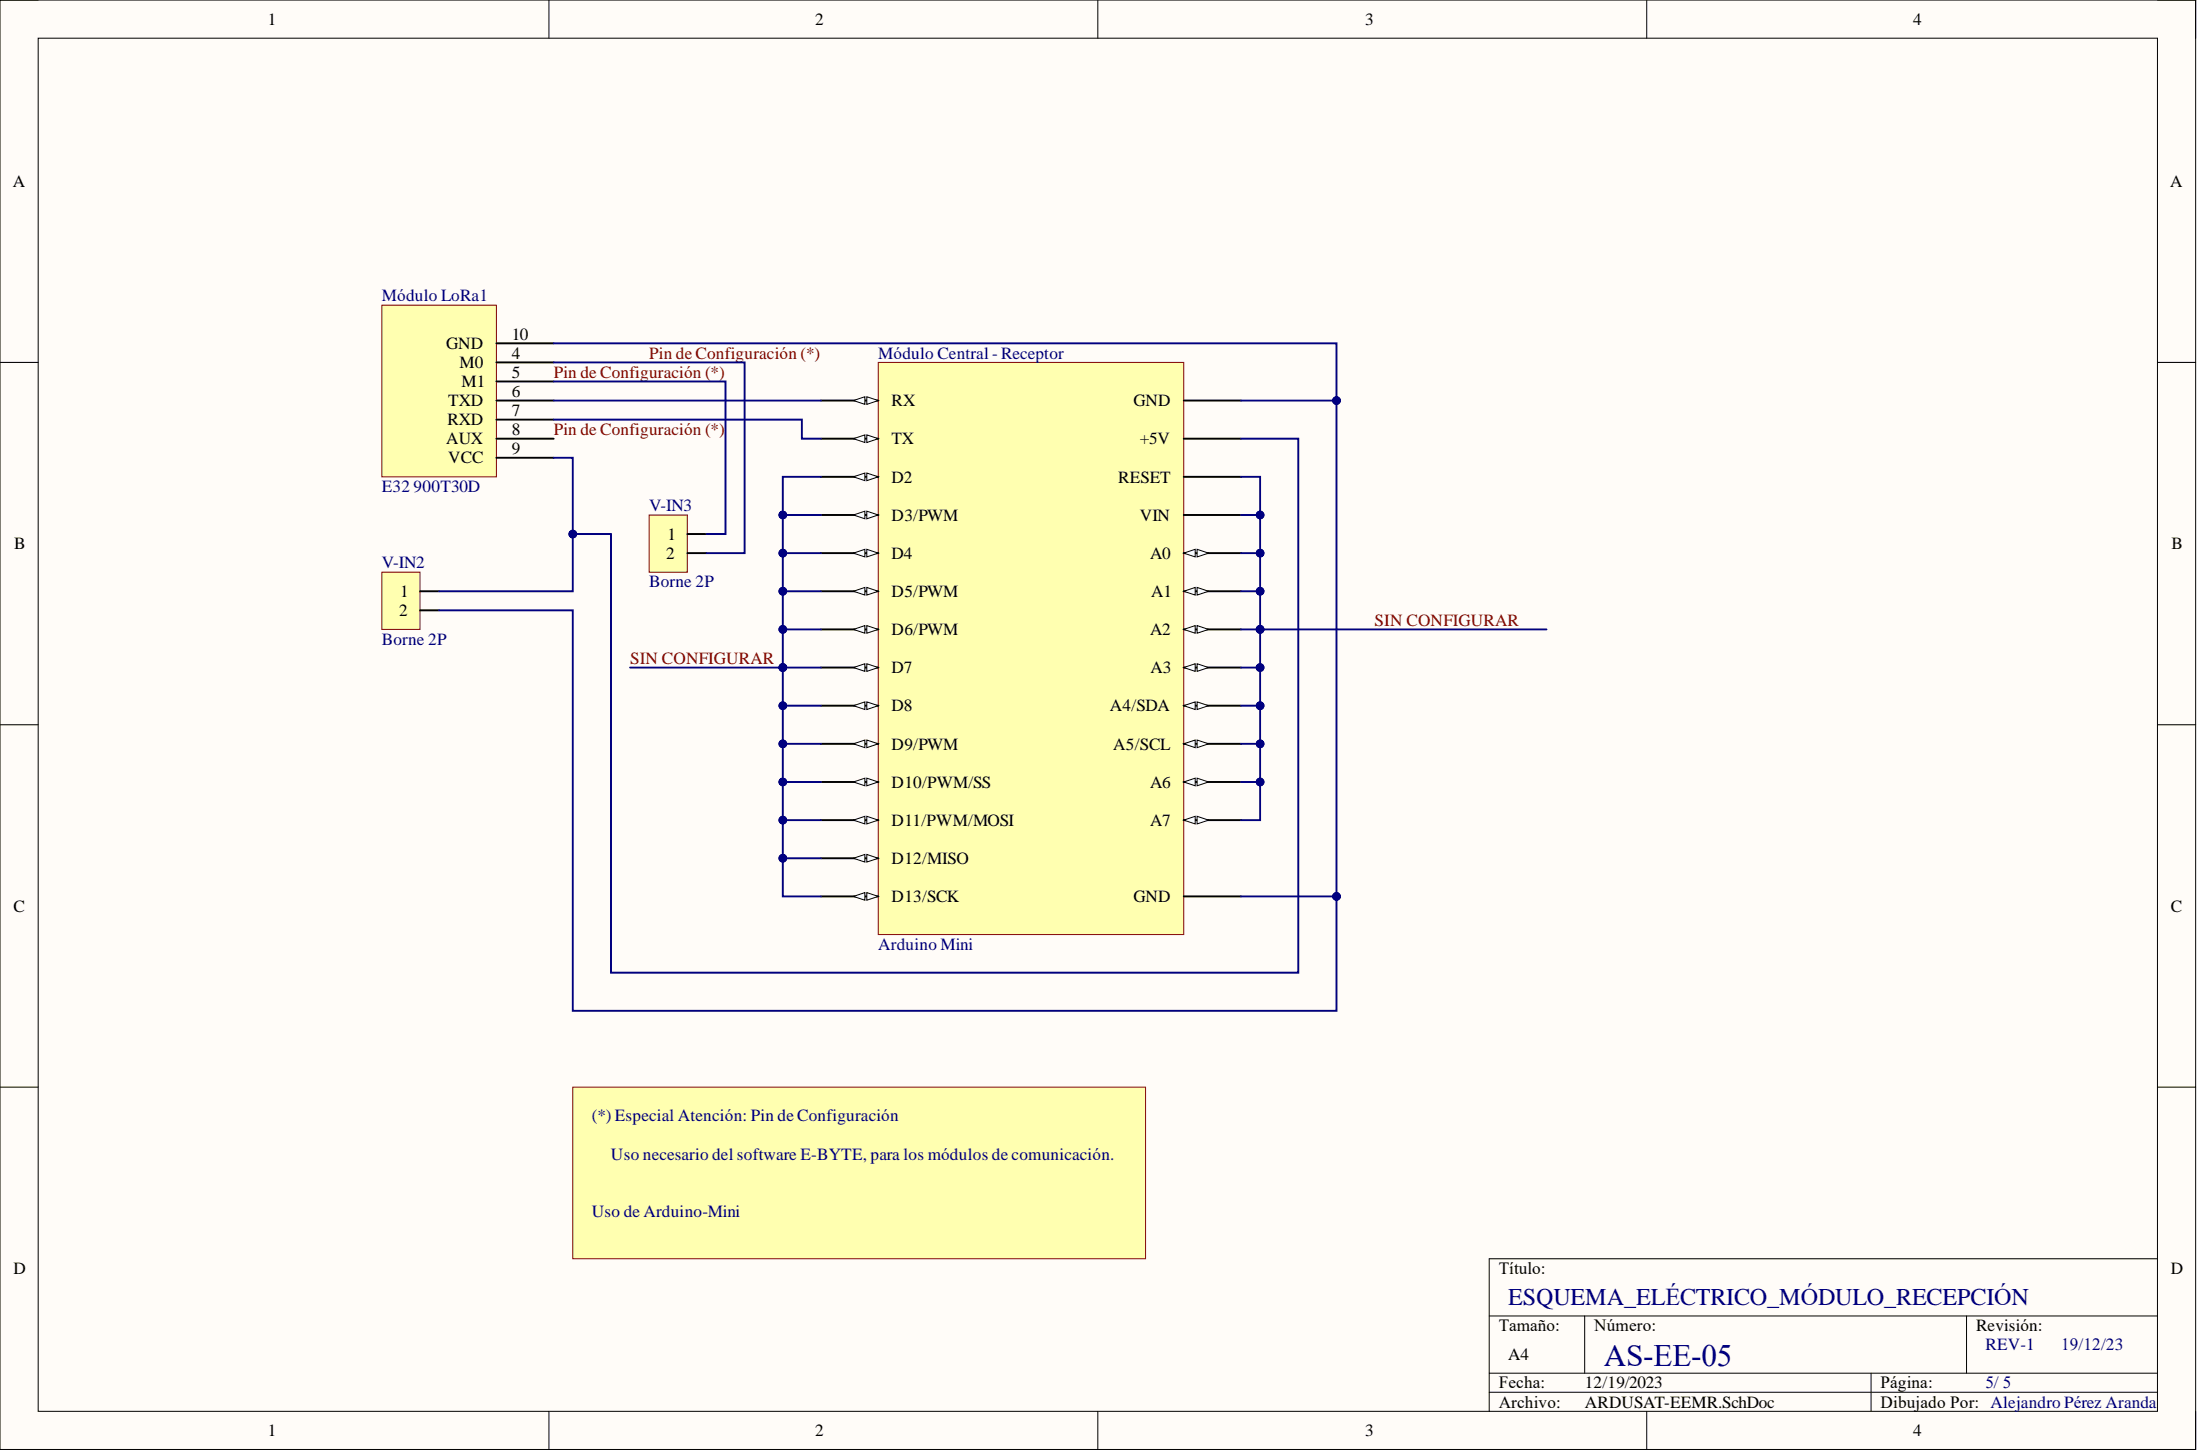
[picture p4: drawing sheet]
<svg xmlns="http://www.w3.org/2000/svg" width="292mm" height="193mm" viewBox="0 0 292 193" stroke-linecap="round" stroke-linejoin="round" font-family="sans-serif">
<path d="M0 0h291.5v192.4h-291.5z" fill-rule="evenodd" fill="#fffcf8"/>
<path d="M0 0h291.5v192.4h-291.5z" fill="none" stroke="#000" stroke-width=".13"/>
<path d="M5.1 5.1h281.4v182.2h-281.4z" fill-rule="evenodd" fill="#fffcf8"/>
<g fill="none" stroke="#000" stroke-width=".13">
<path d="M0 0h5.1M5.1 5.1h281.4v182.2h-281.4zM72.9 0v5.1M145.8 0v5.1M218.6 0v5.1M286.5 0h5v5.1M0 48.1h5.1M286.5 48.1h5M0 96.2h5.1M286.5 96.2h5M0 144.3h5.1M286.5 144.3h5"/>
<path d="M197.7 174.7h88.8M210.4 174.7v7.5M261.1 174.7v7.5M286.5 167.1h-88.8v20.2M72.9 187.3v5.1M145.8 187.3v5.1M197.7 182.2h88.8M197.7 184.8h88.8M218.6 187.3v5.1M248.4 182.2v5.1M291.5 187.3v5.1"/>
</g>
<path d="M50.7 40.5h15.2v22.8h-15.2z" fill-rule="evenodd" fill="#ffffb0"/>
<path d="M50.7 40.5h15.2v22.8h-15.2z" fill="none" stroke="#800000" stroke-width=".13"/>
<path d="M65.9 53.2h7.6M65.9 55.7h7.6M65.9 48.1h7.6M65.9 58.2h7.6M65.9 45.6h7.6M65.9 50.6h7.6M65.9 60.8h7.6" fill="none" stroke="#000" stroke-width=".25"/>
<path d="M116.6 48.1h40.6v75.9h-40.6z" fill-rule="evenodd" fill="#ffffb0"/>
<path d="M116.6 48.1h40.6v75.9h-40.6z" fill="none" stroke="#800000" stroke-width=".13"/>
<path d="M157.2 58.2h7.6M157.2 63.3h7.6M157.2 73.4h7.6" fill="none" stroke="#000" stroke-width=".25"/>
<path d="M157.2 73.4l1.5-.5v1z" fill="#f8fcff"/>
<path d="M157.2 73.4l1.5-.5v1z" fill="none" stroke="#000" stroke-width=".13"/>
<path d="M158.9 72.9l1.6 .5-1.6 .5z" fill="#f8fcff"/>
<path d="M158.9 72.9l1.6 .5-1.6 .5z" fill="none" stroke="#000" stroke-width=".13"/>
<path d="M157.2 78.5h7.6" fill="none" stroke="#000" stroke-width=".25"/>
<path d="M157.2 78.5l1.5-.5v1z" fill="#f8fcff"/>
<path d="M157.2 78.5l1.5-.5v1z" fill="none" stroke="#000" stroke-width=".13"/>
<path d="M158.9 78l1.6 .5-1.6 .5z" fill="#f8fcff"/>
<path d="M158.9 78l1.6 .5-1.6 .5z" fill="none" stroke="#000" stroke-width=".13"/>
<path d="M157.2 83.5h7.6" fill="none" stroke="#000" stroke-width=".25"/>
<path d="M157.2 83.5l1.5-.5v1z" fill="#f8fcff"/>
<path d="M157.2 83.5l1.5-.5v1z" fill="none" stroke="#000" stroke-width=".13"/>
<path d="M158.9 83l1.6 .5-1.6 .5z" fill="#f8fcff"/>
<path d="M158.9 83l1.6 .5-1.6 .5z" fill="none" stroke="#000" stroke-width=".13"/>
<path d="M157.2 88.6h7.6" fill="none" stroke="#000" stroke-width=".25"/>
<path d="M157.2 88.6l1.5-.5v1z" fill="#f8fcff"/>
<path d="M157.2 88.6l1.5-.5v1z" fill="none" stroke="#000" stroke-width=".13"/>
<path d="M158.9 88.1l1.6 .5-1.6 .5z" fill="#f8fcff"/>
<path d="M158.9 88.1l1.6 .5-1.6 .5z" fill="none" stroke="#000" stroke-width=".13"/>
<path d="M157.2 93.7h7.6" fill="none" stroke="#000" stroke-width=".25"/>
<path d="M157.2 93.7l1.5-.5v1z" fill="#f8fcff"/>
<path d="M157.2 93.7l1.5-.5v1z" fill="none" stroke="#000" stroke-width=".13"/>
<path d="M158.9 93.2l1.6 .5-1.6 .5z" fill="#f8fcff"/>
<path d="M158.9 93.2l1.6 .5-1.6 .5z" fill="none" stroke="#000" stroke-width=".13"/>
<path d="M157.2 98.7h7.6" fill="none" stroke="#000" stroke-width=".25"/>
<path d="M157.2 98.7l1.5-.5v1z" fill="#f8fcff"/>
<path d="M157.2 98.7l1.5-.5v1z" fill="none" stroke="#000" stroke-width=".13"/>
<path d="M158.9 98.2l1.6 .5-1.6 .5z" fill="#f8fcff"/>
<path d="M158.9 98.2l1.6 .5-1.6 .5z" fill="none" stroke="#000" stroke-width=".13"/>
<path d="M157.2 103.8h7.6" fill="none" stroke="#000" stroke-width=".25"/>
<path d="M157.2 103.8l1.5-.5v1z" fill="#f8fcff"/>
<path d="M157.2 103.8l1.5-.5v1z" fill="none" stroke="#000" stroke-width=".13"/>
<path d="M158.9 103.3l1.6 .5-1.6 .5z" fill="#f8fcff"/>
<path d="M158.9 103.3l1.6 .5-1.6 .5z" fill="none" stroke="#000" stroke-width=".13"/>
<path d="M157.2 119h7.6M157.2 108.8h7.6" fill="none" stroke="#000" stroke-width=".25"/>
<path d="M157.2 108.8l1.5-.5v1.1z" fill="#f8fcff"/>
<path d="M157.2 108.8l1.5-.5v1.1z" fill="none" stroke="#000" stroke-width=".13"/>
<path d="M158.9 108.3l1.6 .5-1.6 .6z" fill="#f8fcff"/>
<path d="M158.9 108.3l1.6 .5-1.6 .6z" fill="none" stroke="#000" stroke-width=".13"/>
<path d="M157.2 53.2h7.6M157.2 68.3h7.6M109 93.7h7.6" fill="none" stroke="#000" stroke-width=".25"/>
<path d="M115.1 93.2l1.5 .5-1.5 .5z" fill="#f8fcff"/>
<path d="M115.1 93.2l1.5 .5-1.5 .5z" fill="none" stroke="#000" stroke-width=".13"/>
<path d="M113.3 93.7l1.5-.5v1z" fill="#f8fcff"/>
<path d="M113.3 93.7l1.5-.5v1z" fill="none" stroke="#000" stroke-width=".13"/>
<path d="M109 88.6h7.6" fill="none" stroke="#000" stroke-width=".25"/>
<path d="M115.1 88.1l1.5 .5-1.5 .5z" fill="#f8fcff"/>
<path d="M115.1 88.1l1.5 .5-1.5 .5z" fill="none" stroke="#000" stroke-width=".13"/>
<path d="M113.3 88.6l1.5-.5v1z" fill="#f8fcff"/>
<path d="M113.3 88.6l1.5-.5v1z" fill="none" stroke="#000" stroke-width=".13"/>
<path d="M109 83.5h7.6" fill="none" stroke="#000" stroke-width=".25"/>
<path d="M115.1 83l1.5 .5-1.5 .5z" fill="#f8fcff"/>
<path d="M115.1 83l1.5 .5-1.5 .5z" fill="none" stroke="#000" stroke-width=".13"/>
<path d="M113.3 83.5l1.5-.5v1z" fill="#f8fcff"/>
<path d="M113.3 83.5l1.5-.5v1z" fill="none" stroke="#000" stroke-width=".13"/>
<path d="M109 78.5h7.6" fill="none" stroke="#000" stroke-width=".25"/>
<path d="M115.1 78l1.5 .5-1.5 .5z" fill="#f8fcff"/>
<path d="M115.1 78l1.5 .5-1.5 .5z" fill="none" stroke="#000" stroke-width=".13"/>
<path d="M113.3 78.5l1.5-.5v1z" fill="#f8fcff"/>
<path d="M113.3 78.5l1.5-.5v1z" fill="none" stroke="#000" stroke-width=".13"/>
<path d="M109 73.4h7.6" fill="none" stroke="#000" stroke-width=".25"/>
<path d="M115.1 72.9l1.5 .5-1.5 .5z" fill="#f8fcff"/>
<path d="M115.1 72.9l1.5 .5-1.5 .5z" fill="none" stroke="#000" stroke-width=".13"/>
<path d="M113.3 73.4l1.5-.5v1z" fill="#f8fcff"/>
<path d="M113.3 73.4l1.5-.5v1z" fill="none" stroke="#000" stroke-width=".13"/>
<path d="M109 68.3h7.6" fill="none" stroke="#000" stroke-width=".25"/>
<path d="M115.1 67.8l1.5 .5-1.5 .6z" fill="#f8fcff"/>
<path d="M115.1 67.8l1.5 .5-1.5 .6z" fill="none" stroke="#000" stroke-width=".13"/>
<path d="M113.3 68.3l1.5-.5v1.1z" fill="#f8fcff"/>
<path d="M113.3 68.3l1.5-.5v1.1z" fill="none" stroke="#000" stroke-width=".13"/>
<path d="M109 63.3h7.6" fill="none" stroke="#000" stroke-width=".25"/>
<path d="M115.1 62.8l1.5 .5-1.5 .5z" fill="#f8fcff"/>
<path d="M115.1 62.8l1.5 .5-1.5 .5z" fill="none" stroke="#000" stroke-width=".13"/>
<path d="M113.3 63.3l1.5-.5v1z" fill="#f8fcff"/>
<path d="M113.3 63.3l1.5-.5v1z" fill="none" stroke="#000" stroke-width=".13"/>
<path d="M109 53.2h7.6" fill="none" stroke="#000" stroke-width=".25"/>
<path d="M115.1 52.7l1.5 .5-1.5 .5z" fill="#f8fcff"/>
<path d="M115.1 52.7l1.5 .5-1.5 .5z" fill="none" stroke="#000" stroke-width=".13"/>
<path d="M113.3 53.2l1.5-.5v1z" fill="#f8fcff"/>
<path d="M113.3 53.2l1.5-.5v1z" fill="none" stroke="#000" stroke-width=".13"/>
<path d="M109 58.2h7.6" fill="none" stroke="#000" stroke-width=".25"/>
<path d="M115.1 57.7l1.5 .5-1.5 .5z" fill="#f8fcff"/>
<path d="M115.1 57.7l1.5 .5-1.5 .5z" fill="none" stroke="#000" stroke-width=".13"/>
<path d="M113.3 58.2l1.5-.5v1z" fill="#f8fcff"/>
<path d="M113.3 58.2l1.5-.5v1z" fill="none" stroke="#000" stroke-width=".13"/>
<path d="M109 98.7h7.6" fill="none" stroke="#000" stroke-width=".25"/>
<path d="M115.1 98.2l1.5 .5-1.5 .5z" fill="#f8fcff"/>
<path d="M115.1 98.2l1.5 .5-1.5 .5z" fill="none" stroke="#000" stroke-width=".13"/>
<path d="M113.3 98.7l1.5-.5v1z" fill="#f8fcff"/>
<path d="M113.3 98.7l1.5-.5v1z" fill="none" stroke="#000" stroke-width=".13"/>
<path d="M109 103.8h7.6" fill="none" stroke="#000" stroke-width=".25"/>
<path d="M115.1 103.3l1.5 .5-1.5 .5z" fill="#f8fcff"/>
<path d="M115.1 103.3l1.5 .5-1.5 .5z" fill="none" stroke="#000" stroke-width=".13"/>
<path d="M113.3 103.8l1.5-.5v1z" fill="#f8fcff"/>
<path d="M113.3 103.8l1.5-.5v1z" fill="none" stroke="#000" stroke-width=".13"/>
<path d="M109 108.8h7.6" fill="none" stroke="#000" stroke-width=".25"/>
<path d="M115.1 108.3l1.5 .5-1.5 .6z" fill="#f8fcff"/>
<path d="M115.1 108.3l1.5 .5-1.5 .6z" fill="none" stroke="#000" stroke-width=".13"/>
<path d="M113.3 108.8l1.5-.5v1.1z" fill="#f8fcff"/>
<path d="M113.3 108.8l1.5-.5v1.1z" fill="none" stroke="#000" stroke-width=".13"/>
<path d="M109 113.9h7.6" fill="none" stroke="#000" stroke-width=".25"/>
<path d="M115.1 113.4l1.5 .5-1.5 .5z" fill="#f8fcff"/>
<path d="M115.1 113.4l1.5 .5-1.5 .5z" fill="none" stroke="#000" stroke-width=".13"/>
<path d="M113.3 113.9l1.5-.5v1z" fill="#f8fcff"/>
<path d="M113.3 113.9l1.5-.5v1z" fill="none" stroke="#000" stroke-width=".13"/>
<path d="M109 119h7.6" fill="none" stroke="#000" stroke-width=".25"/>
<path d="M115.1 118.5l1.5 .5-1.5 .5z" fill="#f8fcff"/>
<path d="M115.1 118.5l1.5 .5-1.5 .5z" fill="none" stroke="#000" stroke-width=".13"/>
<path d="M113.3 119l1.5-.5v1z" fill="#f8fcff"/>
<path d="M113.3 119l1.5-.5v1z" fill="none" stroke="#000" stroke-width=".13"/>
<path d="M50.7 75.9h5.1v7.6h-5.1z" fill-rule="evenodd" fill="#ffffb0"/>
<path d="M50.7 75.9h5.1v7.6h-5.1z" fill="none" stroke="#800000" stroke-width=".13"/>
<path d="M55.8 78.5h2.5M55.8 81h2.5" fill="none" stroke="#000" stroke-width=".25"/>
<path d="M76 144.3h76.1v22.8h-76.1z" fill-rule="evenodd" fill="#ffffb0"/>
<path d="M76 144.3h76.1v22.8h-76.1z" fill="none" stroke="#800000" stroke-width=".13"/>
<path d="M73.5 53.2h35.5M73.5 60.8h2.5v17.7h-17.7" fill="none" stroke="#000080" stroke-width=".25"/>
<circle cx="76" cy="70.9" r=".51" fill="#000080"/>
<circle cx="76" cy="70.9" r=".51" fill="none" stroke="#000080" stroke-width=".13"/>
<path d="M58.3 81h17.7v53.2h101.4v-15.2h-12.6" fill="none" stroke="#000080" stroke-width=".25"/>
<circle cx="177.4" cy="119" r=".51" fill="#000080"/>
<circle cx="177.4" cy="119" r=".51" fill="none" stroke="#000080" stroke-width=".13"/>
<path d="M164.8 53.2h12.6v65.8" fill="none" stroke="#000080" stroke-width=".25"/>
<circle cx="177.4" cy="53.2" r=".51" fill="#000080"/>
<circle cx="177.4" cy="53.2" r=".51" fill="none" stroke="#000080" stroke-width=".13"/>
<circle cx="177.4" cy="119" r=".51" fill="#000080"/>
<circle cx="177.4" cy="119" r=".51" fill="none" stroke="#000080" stroke-width=".13"/>
<path d="M73.5 45.6h103.9v7.6" fill="none" stroke="#000080" stroke-width=".25"/>
<circle cx="177.4" cy="53.2" r=".51" fill="#000080"/>
<circle cx="177.4" cy="53.2" r=".51" fill="none" stroke="#000080" stroke-width=".13"/>
<path d="M164.8 58.2h7.6v70.9h-91.3v-58.2h-5.1" fill="none" stroke="#000080" stroke-width=".25"/>
<circle cx="76" cy="70.9" r=".51" fill="#000080"/>
<circle cx="76" cy="70.9" r=".51" fill="none" stroke="#000080" stroke-width=".13"/>
<path d="M73.5 55.7h33v2.5h2.5M109 63.3h-5.1v55.7h5.1" fill="none" stroke="#000080" stroke-width=".25"/>
<circle cx="103.9" cy="68.3" r=".51" fill="#000080"/>
<circle cx="103.9" cy="68.3" r=".51" fill="none" stroke="#000080" stroke-width=".13"/>
<circle cx="103.9" cy="73.4" r=".51" fill="#000080"/>
<circle cx="103.9" cy="73.4" r=".51" fill="none" stroke="#000080" stroke-width=".13"/>
<circle cx="103.9" cy="78.5" r=".51" fill="#000080"/>
<circle cx="103.9" cy="78.5" r=".51" fill="none" stroke="#000080" stroke-width=".13"/>
<circle cx="103.9" cy="83.5" r=".51" fill="#000080"/>
<circle cx="103.9" cy="83.5" r=".51" fill="none" stroke="#000080" stroke-width=".13"/>
<circle cx="103.9" cy="88.6" r=".51" fill="#000080"/>
<circle cx="103.9" cy="88.6" r=".51" fill="none" stroke="#000080" stroke-width=".13"/>
<circle cx="103.9" cy="93.7" r=".51" fill="#000080"/>
<circle cx="103.9" cy="93.7" r=".51" fill="none" stroke="#000080" stroke-width=".13"/>
<circle cx="103.9" cy="98.7" r=".51" fill="#000080"/>
<circle cx="103.9" cy="98.7" r=".51" fill="none" stroke="#000080" stroke-width=".13"/>
<circle cx="103.9" cy="103.8" r=".51" fill="#000080"/>
<circle cx="103.9" cy="103.8" r=".51" fill="none" stroke="#000080" stroke-width=".13"/>
<circle cx="103.9" cy="108.8" r=".51" fill="#000080"/>
<circle cx="103.9" cy="108.8" r=".51" fill="none" stroke="#000080" stroke-width=".13"/>
<circle cx="103.9" cy="113.9" r=".51" fill="#000080"/>
<circle cx="103.9" cy="113.9" r=".51" fill="none" stroke="#000080" stroke-width=".13"/>
<path d="M103.9 113.9h5.1" fill="none" stroke="#000080" stroke-width=".25"/>
<circle cx="103.9" cy="113.9" r=".51" fill="#000080"/>
<circle cx="103.9" cy="113.9" r=".51" fill="none" stroke="#000080" stroke-width=".13"/>
<path d="M103.9 108.8h5.1" fill="none" stroke="#000080" stroke-width=".25"/>
<circle cx="103.9" cy="108.8" r=".51" fill="#000080"/>
<circle cx="103.9" cy="108.8" r=".51" fill="none" stroke="#000080" stroke-width=".13"/>
<path d="M103.9 103.8h5.1" fill="none" stroke="#000080" stroke-width=".25"/>
<circle cx="103.9" cy="103.8" r=".51" fill="#000080"/>
<circle cx="103.9" cy="103.8" r=".51" fill="none" stroke="#000080" stroke-width=".13"/>
<path d="M103.9 98.7h5.1" fill="none" stroke="#000080" stroke-width=".25"/>
<circle cx="103.9" cy="98.7" r=".51" fill="#000080"/>
<circle cx="103.9" cy="98.7" r=".51" fill="none" stroke="#000080" stroke-width=".13"/>
<path d="M103.9 93.7h5.1" fill="none" stroke="#000080" stroke-width=".25"/>
<circle cx="103.9" cy="93.7" r=".51" fill="#000080"/>
<circle cx="103.9" cy="93.7" r=".51" fill="none" stroke="#000080" stroke-width=".13"/>
<path d="M103.9 88.6h5.1" fill="none" stroke="#000080" stroke-width=".25"/>
<circle cx="103.9" cy="88.6" r=".51" fill="#000080"/>
<circle cx="103.9" cy="88.6" r=".51" fill="none" stroke="#000080" stroke-width=".13"/>
<path d="M103.9 83.5h5.1" fill="none" stroke="#000080" stroke-width=".25"/>
<circle cx="103.9" cy="83.5" r=".51" fill="#000080"/>
<circle cx="103.9" cy="83.5" r=".51" fill="none" stroke="#000080" stroke-width=".13"/>
<path d="M103.9 78.5h5.1" fill="none" stroke="#000080" stroke-width=".25"/>
<circle cx="103.9" cy="78.5" r=".51" fill="#000080"/>
<circle cx="103.9" cy="78.5" r=".51" fill="none" stroke="#000080" stroke-width=".13"/>
<path d="M103.9 73.4h5.1" fill="none" stroke="#000080" stroke-width=".25"/>
<circle cx="103.9" cy="73.4" r=".51" fill="#000080"/>
<circle cx="103.9" cy="73.4" r=".51" fill="none" stroke="#000080" stroke-width=".13"/>
<path d="M103.9 68.3h5.1" fill="none" stroke="#000080" stroke-width=".25"/>
<circle cx="103.9" cy="68.3" r=".51" fill="#000080"/>
<circle cx="103.9" cy="68.3" r=".51" fill="none" stroke="#000080" stroke-width=".13"/>
<path d="M83.7 88.6h20.2" fill="none" stroke="#000080" stroke-width=".25"/>
<circle cx="103.9" cy="88.6" r=".51" fill="#000080"/>
<circle cx="103.9" cy="88.6" r=".51" fill="none" stroke="#000080" stroke-width=".13"/>
<path d="M164.8 63.3h2.5v45.5h-2.5" fill="none" stroke="#000080" stroke-width=".25"/>
<circle cx="167.3" cy="68.3" r=".51" fill="#000080"/>
<circle cx="167.3" cy="68.3" r=".51" fill="none" stroke="#000080" stroke-width=".13"/>
<circle cx="167.3" cy="73.4" r=".51" fill="#000080"/>
<circle cx="167.3" cy="73.4" r=".51" fill="none" stroke="#000080" stroke-width=".13"/>
<circle cx="167.3" cy="78.5" r=".51" fill="#000080"/>
<circle cx="167.3" cy="78.5" r=".51" fill="none" stroke="#000080" stroke-width=".13"/>
<circle cx="167.3" cy="83.5" r=".51" fill="#000080"/>
<circle cx="167.3" cy="83.5" r=".51" fill="none" stroke="#000080" stroke-width=".13"/>
<circle cx="167.3" cy="88.6" r=".51" fill="#000080"/>
<circle cx="167.3" cy="88.6" r=".51" fill="none" stroke="#000080" stroke-width=".13"/>
<circle cx="167.3" cy="93.7" r=".51" fill="#000080"/>
<circle cx="167.3" cy="93.7" r=".51" fill="none" stroke="#000080" stroke-width=".13"/>
<circle cx="167.3" cy="98.7" r=".51" fill="#000080"/>
<circle cx="167.3" cy="98.7" r=".51" fill="none" stroke="#000080" stroke-width=".13"/>
<circle cx="167.3" cy="103.8" r=".51" fill="#000080"/>
<circle cx="167.3" cy="103.8" r=".51" fill="none" stroke="#000080" stroke-width=".13"/>
<path d="M164.8 103.8h2.5" fill="none" stroke="#000080" stroke-width=".25"/>
<circle cx="167.3" cy="103.8" r=".51" fill="#000080"/>
<circle cx="167.3" cy="103.8" r=".51" fill="none" stroke="#000080" stroke-width=".13"/>
<path d="M164.8 98.7h2.5" fill="none" stroke="#000080" stroke-width=".25"/>
<circle cx="167.3" cy="98.7" r=".51" fill="#000080"/>
<circle cx="167.3" cy="98.7" r=".51" fill="none" stroke="#000080" stroke-width=".13"/>
<path d="M164.8 93.7h2.5" fill="none" stroke="#000080" stroke-width=".25"/>
<circle cx="167.3" cy="93.7" r=".51" fill="#000080"/>
<circle cx="167.3" cy="93.7" r=".51" fill="none" stroke="#000080" stroke-width=".13"/>
<path d="M164.8 88.6h2.5" fill="none" stroke="#000080" stroke-width=".25"/>
<circle cx="167.3" cy="88.6" r=".51" fill="#000080"/>
<circle cx="167.3" cy="88.6" r=".51" fill="none" stroke="#000080" stroke-width=".13"/>
<path d="M164.8 83.5h2.5" fill="none" stroke="#000080" stroke-width=".25"/>
<circle cx="167.3" cy="83.5" r=".51" fill="#000080"/>
<circle cx="167.3" cy="83.5" r=".51" fill="none" stroke="#000080" stroke-width=".13"/>
<path d="M164.8 78.5h2.5" fill="none" stroke="#000080" stroke-width=".25"/>
<circle cx="167.3" cy="78.5" r=".51" fill="#000080"/>
<circle cx="167.3" cy="78.5" r=".51" fill="none" stroke="#000080" stroke-width=".13"/>
<path d="M164.8 73.4h2.5" fill="none" stroke="#000080" stroke-width=".25"/>
<circle cx="167.3" cy="73.4" r=".51" fill="#000080"/>
<circle cx="167.3" cy="73.4" r=".51" fill="none" stroke="#000080" stroke-width=".13"/>
<path d="M164.8 68.3h2.5" fill="none" stroke="#000080" stroke-width=".25"/>
<circle cx="167.3" cy="68.3" r=".51" fill="#000080"/>
<circle cx="167.3" cy="68.3" r=".51" fill="none" stroke="#000080" stroke-width=".13"/>
<path d="M167.3 83.5h38" fill="none" stroke="#000080" stroke-width=".25"/>
<circle cx="167.3" cy="83.5" r=".51" fill="#000080"/>
<circle cx="167.3" cy="83.5" r=".51" fill="none" stroke="#000080" stroke-width=".13"/>
<path d="M86.2 68.3h5.1v7.6h-5.1z" fill-rule="evenodd" fill="#ffffb0"/>
<path d="M86.2 68.3h5.1v7.6h-5.1z" fill="none" stroke="#800000" stroke-width=".13"/>
<path d="M91.3 70.9h2.5M91.3 73.4h2.5" fill="none" stroke="#000" stroke-width=".25"/>
<path d="M73.5 48.1h25.4v25.3h-5.1M73.5 50.6h22.8v20.3h-2.5" fill="none" stroke="#000080" stroke-width=".25"/>
<text font-size="4.1" fill="#000080" x="212.9" y="181.3">AS-EE-05</text>
<text font-size="3.2" fill="#000080" x="200.3" y="173.2">ESQUEMA_ELÉCTRICO_MÓDULO_RECEPCIÓN</text>
<g font-size="2.3">
<text x="35.6" y="3.3">1</text>
<text x="108.2" y="3.3">2</text>
<text x="181.3" y="3.3">3</text>
<text x="254" y="3.3">4</text>
<text x="1.7" y="24.8">A</text>
<text x="288.1" y="24.8">A</text>
<text x="59.2" y="46.3">GND</text>
<text x="67.9" y="45.1">10</text>
<text x="67.9" y="47.6">4</text>
<text x="59.5" y="53.9">TXD</text>
<text x="61" y="48.9">M0</text>
<text x="61.3" y="51.4">M1</text>
<text x="67.9" y="52.7">6</text>
<text x="67.9" y="50.1">5</text>
<text x="118.4" y="53.9">RX</text>
<text x="150.5" y="53.9">GND</text>
<text x="59.2" y="59">AUX</text>
<text x="59.4" y="56.5">RXD</text>
<text x="67.9" y="57.7">8</text>
<text x="67.9" y="55.2">7</text>
<text x="118.4" y="59">TX</text>
<text x="151.3" y="59">+5V</text>
<text x="59.5" y="61.5">VCC</text>
<text x="67.9" y="60.2">9</text>
<text x="118.4" y="64">D2</text>
<text x="148.5" y="64">RESET</text>
<text x="88.6" y="71.6">1</text>
<text x="118.4" y="69.1">D3/PWM</text>
<text x="151.3" y="69.1">VIN</text>
<text x="1.9" y="72.9">B</text>
<text x="88.5" y="74.2">2</text>
<text x="118.4" y="74.2">D4</text>
<text x="152.7" y="74.2">A0</text>
<text x="288.3" y="72.9">B</text>
<text x="53" y="81.8">2</text>
<text x="53.1" y="79.2">1</text>
<text x="118.4" y="79.2">D5/PWM</text>
<text x="152.9" y="79.2">A1</text>
<text x="118.4" y="89.4">D7</text>
<text x="118.4" y="84.3">D6/PWM</text>
<text x="152.7" y="84.3">A2</text>
<text x="152.8" y="89.4">A3</text>
<text x="118.4" y="94.4">D8</text>
<text x="147.4" y="94.4">A4/SDA</text>
<text x="118.4" y="99.5">D9/PWM</text>
<text x="147.8" y="99.5">A5/SCL</text>
<text x="118.4" y="104.5">D10/PWM/SS</text>
<text x="152.7" y="104.5">A6</text>
<text x="118.4" y="109.6">D11/PWM/MOSI</text>
<text x="152.7" y="109.6">A7</text>
<text x="118.4" y="114.7">D12/MISO</text>
<text x="118.4" y="119.7">D13/SCK</text>
<text x="150.5" y="119.7">GND</text>
<text x="1.8" y="121">C</text>
<text x="288.2" y="121">C</text>
<text x="1.8" y="169.1">D</text>
<text x="199" y="169.1">Título:</text>
<text x="288.2" y="169.1">D</text>
<text x="199" y="176.7">Tamaño:</text>
<text x="211.7" y="176.7">Número:</text>
<text x="262.4" y="176.7">Revisión:</text>
<text x="199" y="184.3">Fecha:</text>
<text x="200.3" y="180.5">A4</text>
<text x="210.4" y="184.3">12/19/2023</text>
<text x="249.7" y="184.3">Página:</text>
<text x="35.6" y="190.6">1</text>
<text x="108.2" y="190.6">2</text>
<text x="181.3" y="190.6">3</text>
<text x="199" y="186.8">Archivo:</text>
<text x="210.4" y="186.8">ARDUSAT-EEMR.SchDoc</text>
<text x="249.7" y="186.8">Dibujado Por: Alejandro Pérez Aranda</text>
<text x="254" y="190.6">4</text>
</g>
<g font-size="2.3" fill="#000080">
<text x="50.7" y="40">Módulo LoRa1</text>
<text x="116.6" y="47.6">Módulo Central - Receptor</text>
<text x="50.7" y="65.3">E32 900T30D</text>
<text x="86.2" y="67.8">V-IN3</text>
<text x="50.7" y="75.4">V-IN2</text>
<text x="86.2" y="78">Borne 2P</text>
<text x="50.7" y="85.6">Borne 2P</text>
<text x="116.6" y="126.1">Arduino Mini</text>
<text x="78.6" y="148.8">(*) Especial Atención: Pin de Configuración</text>
<text x="81.1" y="153.9">Uso necesario del software E-BYTE, para los módulos de comunicación.</text>
<text x="78.6" y="161.5">Uso de Arduino-Mini</text>
<text x="263.6" y="179.2">REV-1</text>
<text x="273.7" y="179.2">19/12/23</text>
<text x="263.6" y="184.3">5/ 5</text>
</g>
<g font-size="2.3" fill="#800000">
<text x="86.2" y="47.6">Pin de Configuración (*)</text>
<text x="73.5" y="50.1">Pin de Configuración (*)</text>
<text x="73.5" y="57.7">Pin de Configuración (*)</text>
<text x="182.5" y="83">SIN CONFIGURAR</text>
<text x="83.7" y="88.1">SIN CONFIGURAR</text>
</g>
</svg>
